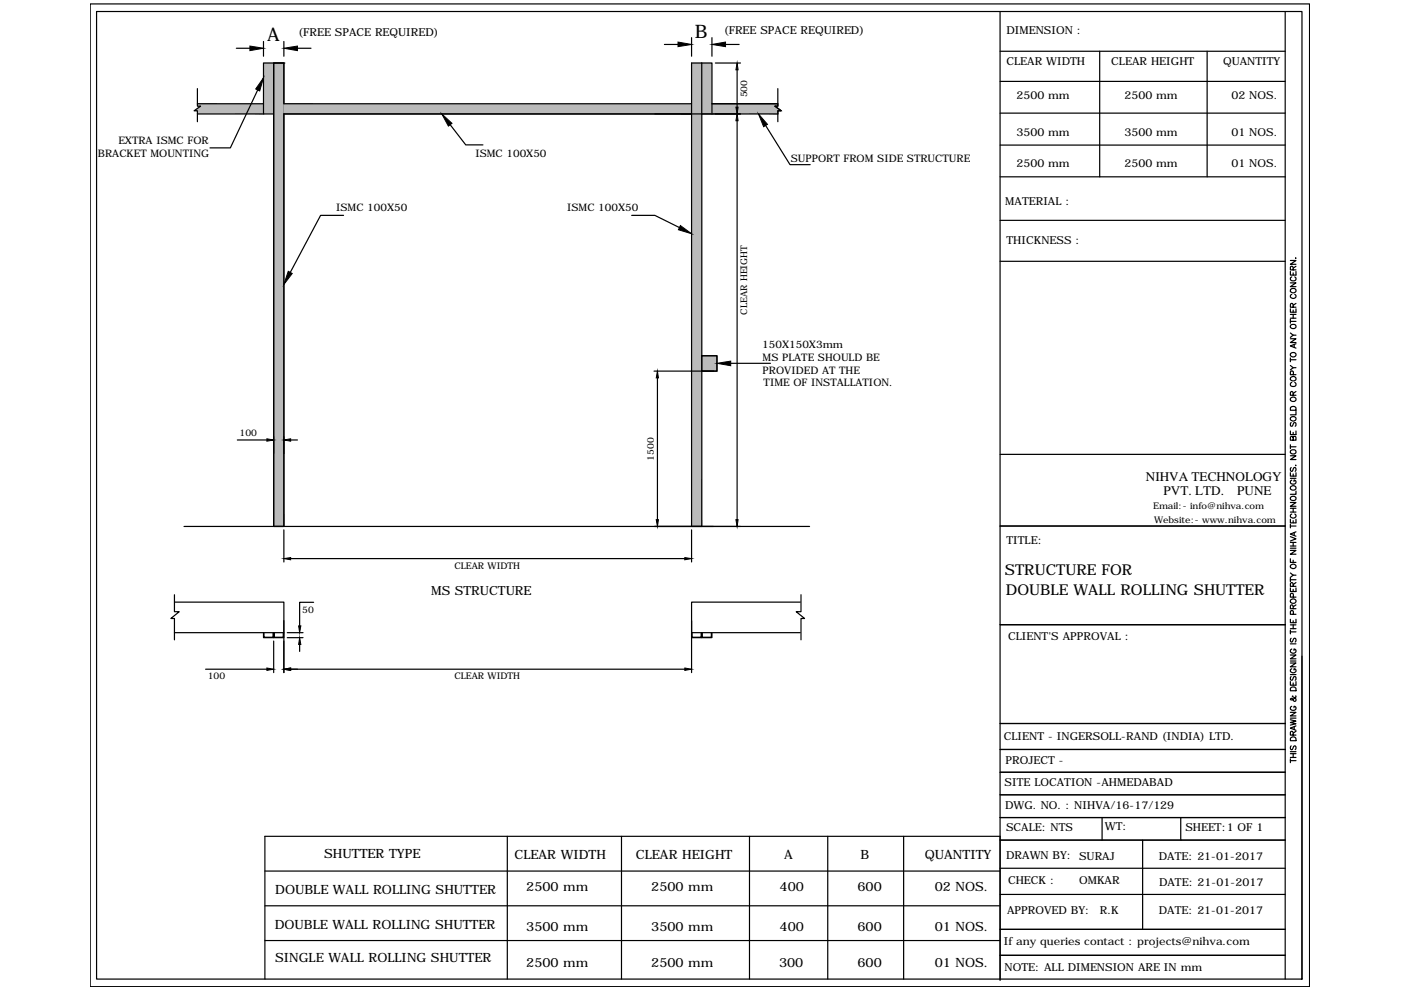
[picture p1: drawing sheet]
<svg xmlns="http://www.w3.org/2000/svg" width="297mm" height="210mm" viewBox="0 0 297 210" stroke-linecap="round" stroke-linejoin="round" font-family="sans-serif">
<!-- layer: 0 -->
<g fill="none" stroke="#000" stroke-width=".25">
<path d="M19.1 .8h258.6v208.4h-258.6zM20.5 2.4h255.5v205.2h-255.5zM41.9 18.8v3.7h.6l-1.3 1h.7v2.3M50.1 10.2h2.9M54.6 19.1l-5.8 12.3h-4.3M55.9 8.8v3.1M58 13.4h2.2v98.2h-2.2zM60.2 13.4h.1M60.2 13.4h-4.3v10.8M60.2 8.8v3.1M63.1 10.2h2.8M140.9 9.4h2.8"/>
<path d="M146.6 13.4h2.2v98.2h-2.2zM146.6 8v3.9M148.8 13.4h2.1v10.8M150.9 8v3.9M151.7 13.4h5.3M153.8 9.4h2.9M156.3 14.8v7.9M164.9 18.8v3.7h-.6l1.3 1h-.7v2.3M212 2.4v205.5M212 10.9h60.5M212 17.3h60.5M233.2 10.9v26.6"/>
<path d="M255.9 10.9v26.6M272.5 2.4v205.2M41.9 24.2h16.1M41.9 22h14M95.4 26.4l3.3 4.3h3.7M146.6 22h-86.4v-8.6h-2.2v98.2M156.3 25.6v84.6M162.3 26.6l5.2 8.3h4.3M164.9 22h-14h14v.5h-.6l1.3 1h-.7v.7h-104.7v87.4h-2.2M212 24h60.5M212 30.8h60.5M212 37.5h60.5"/>
<path d="M72.8 45.7h-4.8l-6.5 12.1M133.9 45.7h4.9l5.2 2.5M212 46.7h60.5M212 55.4h60.5M273.6 60h1.2l-1.2 .8h1.2M273.6 57.6v.7h1.2v-.7M273.6 55.2h1.2l-1.2 .8h1.2M273.9 58.7a.43 .43 0 0 0-.3 .5 .43 .43 0 0 0 .5 .3h.2a.44 .44 0 0 0 .5-.3 .44 .44 0 0 0-.3-.5M274.2 57.2l-.1-.7h-.5v.7h1.2M274.2 57.9v.4M274.7 54.7v.1zM274.8 56.5l-.6 .3"/>
<path d="M138.7 78.7h12.6M148.8 75.4h3.2v3.3h-3.2M148.8 75.4h3.2v3.3h-3.2zM154.9 77h8.5M273.6 71.8h1.2l-1.2 .8h1.2M273.6 65.5v.7h1.2v-.7M273.6 67.7v.8M273.6 75.9v.8M273.6 77.5l.6 .5M273.6 76.3h1.2M273.6 70.6l.6 .5M273.6 68.1h1.2"/>
<path d="M273.6 67.5h1.2M273.6 66.7h1.2M273.6 61.4a.6 .6 0 0 1 .8-.3 .6 .6 0 0 1 .3 .7 .61 .61 0 0 1-.7 .3 .61 .61 0 0 1-.4-.7zM273.9 62.4a.43 .43 0 0 0-.3 .5 .43 .43 0 0 0 .5 .4h.2a.44 .44 0 0 0 .5-.4 .44 .44 0 0 0-.3-.5M274.2 65.1l-.1-.7h-.4l-.1 .7h1.2M274.2 65.7v.5M274.2 66.7v.8M274.2 79.4v-.6l-.4-.2-.2 .2v.6h1.2M274.4 73.1v.5M274.8 78h-.6l-.6 .4M274.8 72.9l-1.2 .4 1.2 .5M274.8 71.1h-.6l-.6 .4"/>
<path d="M274.8 64.3l-.6 .4M50.3 93.3h6.3M58 92.6v3.6M60.2 92.6v3.6M61.6 93.3h1.5M139.4 80.1v30.1M212 96.3h60.5M273.6 96.6h1.2l-1.2 .8h1.2M273.6 91.4v.7h1.2v-.7M273.6 94.3v.8M273.6 94.7h1.2M273.6 86.4a.68 .68 0 0 1 1.2 .2v.4h-1.2z"/>
<path d="M273.8 99.1l-.2 .3 .2 .5h.2l.4-.8h.2l.2 .3-.2 .5M273.8 89.6l-.2 .3v.4h.4l.3-.6 .3-.1 .2 .3-.2 .5M273.9 81.1a.43 .43 0 0 0-.3 .5 .43 .43 0 0 0 .5 .3h.2a.44 .44 0 0 0 .5-.3 .44 .44 0 0 0-.3-.5M274.2 92.8l.2-.3 .3 .1 .1 .2v.5h-1.2l.1-.7h.4l.1 .7M274.2 83.8v-.5l-.4-.3-.2 .1v.7h1.2M274.2 91.7v.4M274.7 98.6v.1zM274.8 87.2v.8h-1.2M274.8 83l-.6 .4M39 111.6h132.6M60.2 112.3v6.9M61.6 118.4h83.6"/>
<path d="M146.6 112.3v6.9M212 111.5h60.5M273.6 118.5v.7h1.2M273.6 116.7h1.2l-1.2 .8h1.2M273.6 113.8l1.2 .4-1.2 .5M273.6 110.1v.8h1.2v-.8M273.6 106.5h1.2l-1.2 .8h1.2M273.6 100.2v.8h1.2v-.8M273.6 111.2v.7M273.6 116.2h1.2M273.6 115.8h1.2M273.6 115h1.2"/>
<path d="M273.6 111.5h1.2M273.6 108.6h1.2M273.6 107.8h1.2M273.6 101.4h1.2M273.6 119.9a.56 .56 0 0 1 .8-.3 .56 .56 0 0 1 .2 .8 .59 .59 0 0 1-.7 .1 .59 .59 0 0 1-.3-.6zM273.9 109a.43 .43 0 0 0-.3 .5 .43 .43 0 0 0 .5 .3h.2a.44 .44 0 0 0 .5-.3 .44 .44 0 0 0-.3-.5M273.9 101.8a.43 .43 0 0 0-.3 .5 .43 .43 0 0 0 .5 .3h.2a.42 .42 0 0 0 .5-.4 .42 .42 0 0 0-.5-.4v.3M274.2 100.5v.5M274.2 107.8v.8M274.2 110.4v.5M274.2 115v.8M274.2 118.8v.4"/>
<path d="M274.4 112.9v.6M274.8 112.8l-1.2 .4 1.2 .5M274.8 104.1v.7h-1.2M37 127.7h23.2v6.4h-23.2M37 126.1v3.6h1l-1.8 1.4h.8v4.6M57.9 134.1v1h-1.9l-.1-1v1.1h2.1v-1.1M58 135.9v6.7M60.1 134.1v1h-2l-.1-1v1.1h2.2v-1.1M60.2 131.6v11M60.9 134.1h3.3M60.9 135.2h3.3M63.5 136.6v1.5"/>
<path d="M66.5 127.7h-3v5M146.6 134.1v1.1h2.2v-1.1v1.1h2.1v-1.1M146.6 131.6v11M146.7 134.1v1h2v-1M148.9 134.1v1h1.9v-1M169.7 127.7h-23.1v6.4h23.1M169.8 126.1v3.6h-1l1.8 1.4h-.8v4.6M272.5 132.4h-60.5h60.5M273.6 138.9h1.2l-1.2 .8h1.2M273.6 131.3v.7h1.2v-.7M273.6 124.7v.7h1.2v-.7M273.6 122.5v.8"/>
<path d="M273.6 133.6v.8M273.6 136.5h1.2M273.6 134h1.2M273.6 133.3h1.2M273.6 132.5h1.2M273.6 122.9h1.2M273.6 121.5l.6 .4M273.8 135.3l-.2 .3 .2 .5 .3-.1 .3-.7h.2l.2 .3-.2 .5M273.9 137.6a.46 .46 0 0 0-.3 .5 .46 .46 0 0 0 .5 .4h.2a.44 .44 0 0 0 .5-.4 .44 .44 0 0 0-.5-.5v.3M274.2 129.1l-.1-.8h-.4l-.1 .8h1.2M274.2 124.3v-.5l-.4-.3-.2 .1v.7h1.2M274.2 125v.4"/>
<path d="M274.2 131.6v.4M274.2 132.5v.8M274.2 130.2v-.6l-.4-.2-.2 .2v.6h1.2M274.2 126.6v-.7l-.5-.1-.1 .8h1.2M274.8 121.9h-.6l-.6 .5M274.8 128.3l-.6 .3M274.8 123.5l-.6 .4M276 139.1v68.5M43.6 141.9h13M61.6 141.9h83.6M212 153.4h60.5M212 158.9h60.5"/>
<path d="M273.6 152.6l1.2 .3-1.2 .3 1.2 .2-1.2 .3M273.6 151h1.2l-1.2 .8h1.2M273.6 144.5v.8h1.2v-.8M273.6 140.6h1.2l-1.2 .8h1.2M273.6 159.8h1.2M273.6 159.4h1.2M273.6 152.3h1.2M273.6 143h1.2M273.6 140.2h1.2M273.6 156.5a.64 .64 0 0 1 .7-.3 .64 .64 0 0 1 .5 .5v.3h-1.2zM273.6 145.9a.68 .68 0 0 1 1.2 .1v.5h-1.2zM273.8 158.1l-.2 .3 .2 .5h.2l.4-.8h.2l.2 .3-.2 .5"/>
<path d="M273.8 143.5l-.2 .2v.4l.4 .1 .3-.7h.3l.2 .2-.2 .5M273.9 149.8a.43 .43 0 0 0-.3 .5 .43 .43 0 0 0 .5 .3h.2a.42 .42 0 0 0 .5-.4 .42 .42 0 0 0-.5-.4v.3M273.9 141.8a.43 .43 0 0 0-.3 .5 .43 .43 0 0 0 .5 .3h.2a.42 .42 0 0 0 .5-.4 .42 .42 0 0 0-.5-.4v.3M274.1 147.6l-.1 .1a.75 .75 0 0 1 .7 1h-.4l-.4-.6-.3 .1 .2 .2h.3l.6-.5v-.3M274.2 155.9l-.1-.8h-.4l-.1 .8h1.2M274.2 144.8v.5M274.2 159.8v.8M274.4 154.1v.6M274.8 153.9l-1.2 .5 1.2 .4M274.8 155.1l-.6 .3M107.6 177.3v30.3M131.8 177.3v30.3"/>
<path d="M158.9 177.3v30.3M175.5 177.3v30.3M191.6 177.3v30.3M212 163.7h60.5M212 168.5h60.5M212 178.1h60.5M212 177.3h-155.8v30.3M233.7 173.3v4.8M242.3 178.1v18.9M250.3 173.3v4.8M272.5 173.3h-60.5h60.5M273.6 161.3h1.2"/>
<path d="M273.6 160.9v.8M273.6 160.6h1.2M56.2 184.7h155.8M56.2 192.1h155.8M56.2 199.4h155.8M212 197h60.5M212 184.1h60.5M212 189.6h60.5M212 202.6h60.5"/>
<circle cx="274.1" cy="75.2" r=".56"/>
<circle cx="274.1" cy="69.2" r=".56"/>
<circle cx="274.1" cy="88.8" r=".56"/>
<circle cx="274.1" cy="95.8" r=".56"/>
<circle cx="274.1" cy="80.3" r=".56"/>
<circle cx="274.1" cy="84.7" r=".56"/>
<circle cx="274.1" cy="103.5" r=".56"/>
<circle cx="274.1" cy="105.7" r=".56"/>
<circle cx="274.1" cy="127.5" r=".56"/>
</g>
<g fill="#bababa" stroke="#bababa" stroke-width=".21">
<path d="M58 13.4v98.2h2.2zM58 13.4h2.2v98.2z"/>
<path d="M55.9 13.4v10.8h2.1zM55.9 13.4h2.1v10.8z"/>
<path d="M60.2 22v2.2h86.4zM60.2 22h86.4v2.2z"/>
<path d="M146.6 13.4v10.8h2.2zM146.6 13.4h2.2v10.8z"/>
<path d="M146.6 24.2v87.4h2.2zM146.6 24.2h2.2v87.4z"/>
<path d="M148.8 13.4v10.8h2.1zM148.8 13.4h2.1v10.8z"/>
<path d="M148.8 75.4v3.3h3.2zM148.8 75.4h3.2v3.3z"/>
<path d="M41.9 22v.5h14zM41.9 22h14v.5z"/>
<path d="M41.2 23.5h14.7l-13.4-1zM42.5 22.5h13.4v1z"/>
<path d="M41.9 23.5v.7h14zM41.9 23.5h14v.7z"/>
<path d="M150.9 22v.5h14zM150.9 22h14v.5z"/>
<path d="M150.9 22.5v1h14.7zM150.9 22.5h13.4l1.3 1z"/>
<path d="M150.9 23.5v.7h14zM150.9 23.5h14v.7z"/>
</g>
<g fill="#000" stroke="#000" stroke-width=".21">
<path d="M53 9.8l2.9 .4-2.9 .5zM55.9 16.5l-.8 2.8-.9-.4zM60.2 10.2l2.9-.4v.9zM143.7 8.9l2.9 .5-2.9 .5zM150.9 9.4l2.9-.5v1zM156.3 13.4l.2 1.4h-.5zM93.7 24.2l2.1 1.9-.7 .6zM156.3 24.2l.2 1.4h-.5zM156 22.7h.5l-.2 1.5zM160.8 24.2l1.9 2.2-.8 .5zM61.1 57.5l.9 .5-1.8 2.3zM144.3 47.8l2.3 1.8-2.8-.9z"/>
<path d="M152 77l2.9-.4v.9zM56.6 93l1.4 .3-1.4 .2zM60.2 93.3l1.4-.3v.5zM139.4 78.7l.2 1.4h-.5zM60.2 118.4l1.4-.2v.5zM139.1 110.2h.5l-.2 1.4zM145.2 118.2l1.4 .2-1.4 .3zM156 110.2h.5l-.2 1.4zM63.5 135.2l.3 1.4h-.5zM63.3 132.7h.5l-.3 1.4zM56.6 141.6l1.4 .3-1.4 .2zM60.2 141.9l1.4-.3v.5z"/>
<path d="M145.2 141.6l1.4 .3-1.4 .2z"/>
</g>
<g font-size="3.9">
<text x="56.7" y="8.8">A</text>
<text x="147.3" y="8">B</text>
</g>
<g font-size="3.2">
<text x="213" y="121.9">STRUCTURE FOR</text>
<text x="213.3" y="126.1">DOUBLE WALL ROLLING SHUTTER</text>
</g>
<g font-size="2.8">
<text x="242.9" y="102">NIHVA TECHNOLOGY</text>
<text x="246.7" y="105">PVT. LTD.</text>
<text x="262.3" y="105">PUNE</text>
</g>
<g font-size="2.7">
<text x="91.4" y="126.1">MS STRUCTURE</text>
<text x="68.7" y="181.8">SHUTTER TYPE</text>
<text x="109.1" y="182.1">CLEAR WIDTH</text>
<text x="134.8" y="182.1">CLEAR HEIGHT</text>
<text x="166.3" y="182.1">A</text>
<text x="182.4" y="182.1">B</text>
<text x="196.1" y="182.1">QUANTITY</text>
<text x="58.4" y="189.5">DOUBLE WALL ROLLING SHUTTER</text>
<text x="111.6" y="188.9">2500 mm</text>
<text x="138.1" y="188.9">2500 mm</text>
<text x="165.3" y="188.9">400</text>
<text x="181.8" y="188.9">600</text>
<text x="198.2" y="188.9">02 NOS.</text>
<text x="58.2" y="197">DOUBLE WALL ROLLING SHUTTER</text>
<text x="111.6" y="197.4">3500 mm</text>
<text x="138.1" y="197.4">3500 mm</text>
<text x="165.3" y="197.4">400</text>
<text x="181.8" y="197.4">600</text>
<text x="198.2" y="197.4">01 NOS.</text>
<text x="58.3" y="204">SINGLE WALL ROLLING SHUTTER</text>
<text x="111.6" y="205">2500 mm</text>
<text x="138.1" y="205">2500 mm</text>
<text x="165.2" y="205">300</text>
<text x="181.8" y="205">600</text>
<text x="198.2" y="205">01 NOS.</text>
</g>
<g font-size="2.3">
<text x="63.2" y="7.6">(FREE SPACE REQUIRED)</text>
<text x="153.4" y="7.1">(FREE SPACE REQUIRED)</text>
<text x="213.4" y="7.2">DIMENSION :</text>
<text x="213.4" y="13.8">CLEAR WIDTH</text>
<text x="235.6" y="13.8">CLEAR HEIGHT</text>
<text x="259.3" y="13.8">QUANTITY</text>
<text x="215.5" y="20.9">2500 mm</text>
<text x="238.4" y="20.9">2500 mm</text>
<text x="261.1" y="20.9">02 NOS.</text>
<text x="215.5" y="28.8">3500 mm</text>
<text x="238.4" y="28.8">3500 mm</text>
<text x="261.1" y="28.8">01 NOS.</text>
<text x="215.5" y="35.4">2500 mm</text>
<text x="238.4" y="35.4">2500 mm</text>
<text x="261.1" y="35.4">01 NOS.</text>
<text x="213.1" y="43.5">MATERIAL :</text>
<text x="213.4" y="51.6">THICKNESS :</text>
<text x="213.4" y="115.4">TITLE:</text>
<text x="213.7" y="135.7">CLIENT'S APPROVAL :</text>
<text x="212.8" y="157">CLIENT - INGERSOLL-RAND (INDIA) LTD.</text>
<text x="213" y="166.7">SITE LOCATION -AHMEDABAD</text>
<text x="213.2" y="162">PROJECT -</text>
<text x="213.1" y="171.5">DWG. NO. : NIHVA/16-17/129</text>
<text x="213.3" y="176.2">SCALE: NTS</text>
<text x="234.3" y="176.1">WT:</text>
<text x="251.3" y="176.2">SHEET:1 OF 1</text>
<text x="213.3" y="182.2">DRAWN BY: SURAJ</text>
<text x="245.7" y="182.4">DATE: 21-01-2017</text>
<text x="213.7" y="187.5">CHECK :</text>
<text x="228.8" y="187.5">OMKAR</text>
<text x="245.7" y="187.8">DATE: 21-01-2017</text>
<text x="213.5" y="193.7">APPROVED BY:</text>
<text x="233.2" y="193.9">R.K</text>
<text x="245.7" y="193.9">DATE: 21-01-2017</text>
<text x="212.8" y="200.3">If any queries contact : projects@nihva.com</text>
<text x="213" y="206">NOTE: ALL DIMENSION ARE IN mm</text>
</g>
<g font-size="2.2">
<text x="20.8" y="33.3">BRACKET MOUNTING</text>
<text x="25.1" y="30.6">EXTRA ISMC FOR</text>
<text x="100.8" y="33.2">ISMC 100X50</text>
<text x="167.7" y="34.3">SUPPORT FROM SIDE STRUCTURE</text>
<text x="71.3" y="44.8">ISMC 100X50</text>
<text x="120.3" y="44.8">ISMC 100X50</text>
<text x="161.6" y="73.8">150X150X3mm</text>
<text x="161.7" y="76.5">MS PLATE SHOULD BE</text>
<text x="161.7" y="79.2">PROVIDED AT THE</text>
<text x="161.9" y="81.9">TIME OF INSTALLATION.</text>
</g>
<g font-size="1.9">
<text x="158.4" y="20.6" transform="rotate(-90 158.4 20.6)">500</text>
<text x="158.4" y="66.7" transform="rotate(-90 158.4 66.7)">CLEAR HEIGHT</text>
<text x="50.8" y="92.5">100</text>
<text x="138.6" y="97.7" transform="rotate(-90 138.6 97.7)">1500</text>
<text x="244.5" y="107.9">Email:- info@nihva.com</text>
<text x="244.7" y="110.8">Website:- www.nihva.com</text>
<text x="96.3" y="120.6">CLEAR WIDTH</text>
<text x="64.1" y="129.9">50</text>
<text x="44.1" y="144">100</text>
<text x="96.3" y="144">CLEAR WIDTH</text>
</g>
</svg>
